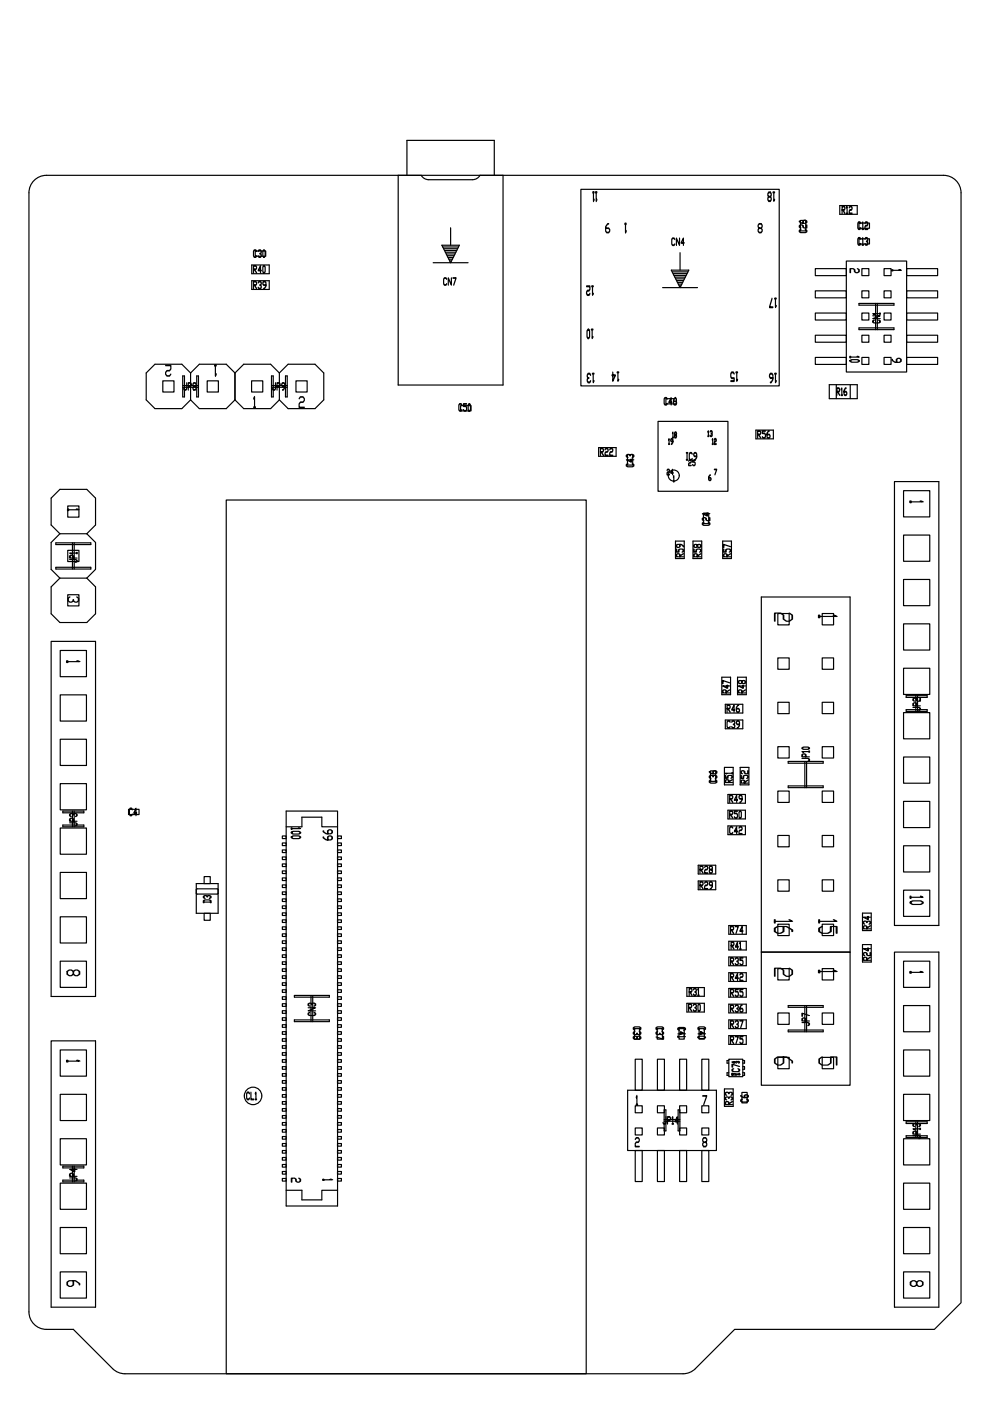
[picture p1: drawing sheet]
<svg xmlns="http://www.w3.org/2000/svg" width="210mm" height="297mm" viewBox="0 0 210 297" stroke-linecap="round" stroke-linejoin="round" font-family="sans-serif">
<path d="M7.2 38.3a3.7 3.7 0 0 1 2.6-1.1h79.5a1.85 1.85 0 0 0 1.6 .9h9.3a1.85 1.85 0 0 0 1.6-.9h98.3a3.7 3.7 0 0 1 3.7 3.7v235.3l-5.7 5.7h-42.3l-8.7 8.6-1.3 .6-1 .2-118.8-.1-1.4-.4-.7-.6-8.4-8.3h-5.7a3.7 3.7 0 0 1-3.7-3.8v-237.2a3.7 3.7 0 0 1 1.1-2.6z" fill="none" stroke="#000" stroke-width=".25"/>
<g fill="none" stroke="#000" stroke-width=".25">
<path d="M84.4 37.2h22.3v44.4h-22.3zM86.3 37.2v-7.4h18.5v7.4M53.4 59.5h3.7v1.9h-3.7zM53.4 56.2h3.7v1.8h-3.7zM54.1 53.2h2.2v1.1h-2.2zM91.8 55.7h7.4M93.7 52h3.7l-1.9 3.7zM93.9 52.4h3.3M94.1 52.7h2.9M94.2 53.1h2.6M94.4 53.5h2.3M94.6 53.8h1.9"/>
<path d="M94.8 54.2h1.5M95 54.6h1.1M95.2 55h.7M95.4 55.3h.3M95.5 48.3v3.7M123.2 40.1h42v41.7h-42zM142.3 57.3h3.7l-1.8 3.7zM142.5 57.6h3.4M142.7 58h3M142.9 58.4h2.6M143.1 58.8h2.2M143.3 59.1h1.8"/>
<path d="M143.4 59.5h1.5M143.6 59.9h1.1M144.2 53.6v3.7M169.7 46.7h1.1v2.3h-1.1zM172.9 57h6.5v1.4h-6.5zM178.1 43.6h3.7v1.8h-3.7zM179.4 55.3h12.8v23.6h-12.8zM182.1 50.6h2.2v1.1h-2.2zM182.1 47.3h2.2v1.1h-2.2zM182.7 57h1.5v1.4h-1.5zM187.4 57h1.5v1.4h-1.5zM192.2 57h6.6v1.4h-6.6z"/>
<path d="M38.7 79.7h.4v4.5h-.4zM40.4 79.1l-1.8-1.9h-5.7l-1.9 1.9v5.7l1.9 1.8h5.7l1.8-1.8M40.4 79.1l1.9-1.9h5.7l1.8 1.9M40.4 79.1v5.7M41.7 79.7h.4v4.5h-.4zM49.8 79.1l1.9-1.9h5.7l1.8 1.9M49.8 79.1v5.7M57.6 79.7h.3v4.5h-.3zM59.2 79.1l1.9-1.9h5.7l1.8 1.9v5.7l-1.8 1.8h-5.7l-1.9-1.8M59.2 79.1v5.7M60.5 79.7h.4v4.5h-.4zM140.5 61h7.4"/>
<path d="M143.8 60.2h.8M144 60.6h.4M172.9 66.4h6.5v1.5h-6.5zM172.9 71.1h6.5v1.5h-6.5zM172.9 75.8h6.5v1.5h-6.5zM172.9 61.7h6.5v1.4h-6.5zM182.1 64.3h7.4v.4h-7.4zM182.1 69.5h7.4v.4h-7.4zM182.7 61.7h1.5v1.4h-1.5zM182.7 66.4h1.5v1.5h-1.5zM182.7 71.1h1.5v1.5h-1.5zM182.7 75.8h1.5v1.5h-1.5z"/>
<path d="M185.6 64.3v5.6M186 64.3v5.6M187.4 61.7h1.5v1.4h-1.5zM187.4 66.4h1.5v1.5h-1.5zM187.4 71.1h1.5v1.5h-1.5zM187.4 75.8h1.5v1.5h-1.5zM192.2 66.4h6.6v1.5h-6.6zM192.2 71.1h6.6v1.5h-6.6zM192.2 75.8h6.6v1.5h-6.6zM192.2 61.7h6.6v1.4h-6.6zM34.5 80.7h2.4v2.4h-2.4zM38.7 82.1h3.4"/>
<path d="M38.7 81.7h3.4M40.4 84.8l1.9 1.8h5.7l1.8-1.8M43.9 80.7h2.4v2.4h-2.4zM49.8 84.8l1.9 1.8h5.7l1.8-1.8M53.3 80.7h2.4v2.4h-2.4zM57.6 82.1h3.3M57.6 81.7h3.3M62.8 80.7h2.3v2.4h-2.3zM97.7 86h2.2v1.1h-2.2zM126.9 94.9h3.7v1.9h-3.7zM133 96.4h1.1v2.2h-1.1zM139.5 89.3h14.8v14.9h-14.8z"/>
<path d="M141.2 84.5h2.2v1.1h-2.2zM160.3 91.2h3.7v1.8h-3.7zM175.8 81.6h6v2.9h-6zM177.3 81.6v2.9M180.3 81.6v2.9M11.8 115.1h7.5v.4h-7.5zM12.7 113.2l-1.9-1.9v-5.7l1.9-1.8h5.7l1.9 1.8v5.7l-1.9 1.9M12.7 113.2l-1.9 1.8v5.7l1.9 1.9M12.7 113.2h5.7M14.4 107.3h2.3v2.3h-2.3zM14.4 116.7h2.3v2.4h-2.3zM15.4 115.1v5.5"/>
<path d="M15.7 115.1v5.5M18.4 113.2l1.9 1.8v5.7l-1.9 1.9M48 106h76.3v185.3h-76.3zM143.2 114.7h1.9v3.7h-1.9zM146.9 114.7h1.9v3.7h-1.9zM149.2 108.8h1.1v2.2h-1.1zM153.2 114.7h1.9v3.7h-1.9zM189.6 102.1h9.5v94.1h-9.5zM191.6 104h5.5v5.6h-5.5zM191.6 113.4h5.5v5.6h-5.5zM10.8 136h9.5v75.3h-9.5zM11.8 120.3h7.5v.3h-7.5z"/>
<path d="M12.7 122.6l-1.9 1.8v5.7l1.9 1.9h5.7l1.9-1.9v-5.7l-1.9-1.8M12.7 122.6h5.7M12.8 137.9h5.5v5.6h-5.5zM14.4 126.1h2.3v2.4h-2.3zM161.4 126.6h18.8v75.3h-18.8zM164.9 130.1h2.4v2.4h-2.4zM164.9 139.5h2.4v2.4h-2.4zM174.3 130.1h2.4v2.4h-2.4zM174.3 139.5h2.4v2.4h-2.4zM191.6 122.9h5.5v5.5h-5.5zM191.6 132.3h5.5v5.5h-5.5zM12.8 147.3h5.5v5.6h-5.5z"/>
<path d="M12.8 156.7h5.5v5.6h-5.5zM153 143.6h1.9v3.7h-1.9zM153.8 152.7h3.7v1.8h-3.7zM153.8 149.3h3.7v1.9h-3.7zM156.4 143.6h1.8v3.7h-1.8zM164.9 148.9h2.4v2.4h-2.4zM164.9 158.3h2.4v2.4h-2.4zM174.3 148.9h2.4v2.4h-2.4zM174.3 158.3h2.4v2.4h-2.4zM191.6 141.7h5.5v5.5h-5.5zM191.6 151.1h5.5v5.5h-5.5zM192.1 147.5h4.5v.4h-4.5z"/>
<path d="M192.1 150.5h4.5v.3h-4.5zM194.2 147.5v3.3M194.5 147.5v3.3M12.8 166.1h5.5v5.6h-5.5zM12.8 175.6h5.5v5.5h-5.5zM13.3 174.9h4.5v.4h-4.5zM13.3 172h4.5v.3h-4.5zM15.4 172v3.3M15.7 172v3.3M27.3 171.6h2.2v1.1h-2.2zM59.9 178.7h.8v.6h-.8zM59.9 177.2h.8v.6h-.8z"/>
<path d="M60.7 175.3h3.3v-2h4.2v2h3.4M60.7 172h10.9v83.7h-10.9zM71.6 178.7h.8v.6h-.8zM71.6 177.2h.8v.6h-.8zM150.6 163.4h1.1v2.3h-1.1zM153.6 162.7h1.9v3.7h-1.9zM154.3 175.1h3.7v1.9h-3.7zM154.3 168.4h3.7v1.9h-3.7zM154.3 171.8h3.7v1.8h-3.7zM156.9 162.7h1.9v3.7h-1.9zM164.9 167.7h2.4v2.4h-2.4zM164.9 177.1h2.4v2.4h-2.4z"/>
<path d="M167.1 161.4h7.4v.4h-7.4zM167.1 166.6h7.4v.4h-7.4zM170.6 161.4v5.6M171 161.4v5.6M174.3 167.7h2.4v2.4h-2.4zM174.3 177.1h2.4v2.4h-2.4zM191.6 160.5h5.5v5.6h-5.5zM191.6 169.9h5.5v5.6h-5.5zM191.6 179.3h5.5v5.6h-5.5zM12.8 185h5.5v5.5h-5.5zM12.8 194.4h5.5v5.5h-5.5zM41.6 189.4l.2 .2h4.3l.1-.2"/>
<path d="M41.6 187.3h4.6v6.3h-4.6zM41.6 188.6l.2-.2 4.3 .1 .1 .1M43.3 193.6h1.3v1.5h-1.3zM43.3 185.9h1.3v1.4h-1.3zM59.9 199.5h.8v.5h-.8zM59.9 198h.8v.5h-.8zM59.9 196.5h.8v.6h-.8zM59.9 195h.8v.6h-.8zM59.9 193.5h.8v.6h-.8zM59.9 192.1h.8v.5h-.8zM59.9 190.6h.8v.5h-.8zM59.9 189.1h.8v.6h-.8z"/>
<path d="M59.9 187.6h.8v.6h-.8zM59.9 186.1h.8v.6h-.8zM59.9 184.7h.8v.5h-.8zM59.9 183.2h.8v.5h-.8zM59.9 181.7h.8v.5h-.8zM59.9 180.2h.8v.6h-.8zM71.6 199.5h.8v.5h-.8zM71.6 198h.8v.5h-.8zM71.6 196.5h.8v.6h-.8zM71.6 195h.8v.6h-.8zM71.6 193.5h.8v.6h-.8zM71.6 192.1h.8v.5h-.8z"/>
<path d="M71.6 190.6h.8v.5h-.8zM71.6 189.1h.8v.6h-.8zM71.6 187.6h.8v.6h-.8zM71.6 186.1h.8v.6h-.8zM71.6 184.7h.8v.5h-.8zM71.6 183.2h.8v.5h-.8zM71.6 181.7h.8v.5h-.8zM71.6 180.2h.8v.6h-.8zM148 183.4h3.7v1.9h-3.7zM148 186.8h3.7v1.8h-3.7zM154.5 196.2h3.7v1.9h-3.7zM154.5 199.6h3.7v1.8h-3.7z"/>
<path d="M164.9 196h2.4v2.4h-2.4zM164.9 186.5h2.4v2.5h-2.4zM174.3 196h2.4v2.4h-2.4zM174.3 186.5h2.4v2.5h-2.4zM182.9 193.6h1.8v3.7h-1.8zM191.6 188.7h5.5v5.6h-5.5zM12.8 203.8h5.5v5.5h-5.5zM59.9 218.7h.8v.6h-.8zM59.9 217.3h.8v.5h-.8zM59.9 215.8h.8v.5h-.8zM59.9 214.3h.8v.5h-.8zM59.9 212.8h.8v.6h-.8z"/>
<path d="M59.9 211.3h.8v.6h-.8zM59.9 209.8h.8v.6h-.8zM59.9 208.4h.8v.5h-.8zM59.9 206.9h.8v.5h-.8zM59.9 205.4h.8v.6h-.8zM59.9 203.9h.8v.6h-.8zM59.9 202.4h.8v.6h-.8zM59.9 201h.8v.5h-.8zM62.4 216.2h7.4v.4h-7.4zM62.4 211.1h7.4v.3h-7.4zM65.9 211.1v5.5M66.3 211.1v5.5"/>
<path d="M71.6 218.7h.8v.6h-.8zM71.6 217.3h.8v.5h-.8zM71.6 215.8h.8v.5h-.8zM71.6 214.3h.8v.5h-.8zM71.6 212.8h.8v.6h-.8zM71.6 211.3h.8v.6h-.8zM71.6 209.8h.8v.6h-.8zM71.6 208.4h.8v.5h-.8zM71.6 206.9h.8v.5h-.8zM71.6 205.4h.8v.6h-.8zM71.6 203.9h.8v.6h-.8zM71.6 202.4h.8v.6h-.8z"/>
<path d="M71.6 201h.8v.5h-.8zM134.5 218.1h1.1v2.2h-1.1zM139.3 218.1h1.1v2.2h-1.1zM144 218.1h1.1v2.2h-1.1zM145.6 212.7h3.7v1.9h-3.7zM145.6 209.4h3.7v1.8h-3.7zM148.2 218.1h1.1v2.2h-1.1zM154.5 202.9h3.7v1.9h-3.7zM154.5 206.2h3.7v1.9h-3.7zM154.5 209.6h3.7v1.8h-3.7zM154.5 212.9h3.7v1.9h-3.7zM154.5 216.2h3.7v1.9h-3.7z"/>
<path d="M154.5 219.6h3.7v1.8h-3.7zM161.4 201.9h18.8v28.2h-18.8zM164.9 205.4h2.4v2.4h-2.4zM164.9 214.8h2.4v2.4h-2.4zM167.1 213.2h7.4v.4h-7.4zM167.1 218.4h7.4v.4h-7.4zM170.6 213.2v5.6M171 213.2v5.6M174.3 205.4h2.4v2.4h-2.4zM174.3 214.8h2.4v2.4h-2.4zM182.9 200.3h1.8v3.7h-1.8zM189.6 201.9h9.5v75.2h-9.5z"/>
<path d="M191.6 203.8h5.5v5.5h-5.5zM191.6 213.2h5.5v5.6h-5.5zM10.8 220.7h9.5v56.4h-9.5zM12.8 222.6h5.5v5.6h-5.5zM12.8 232h5.5v5.6h-5.5zM59.9 239.5h.8v.5h-.8zM59.9 238h.8v.6h-.8zM59.9 236.5h.8v.6h-.8zM59.9 235h.8v.6h-.8zM59.9 233.6h.8v.5h-.8zM59.9 232.1h.8v.5h-.8zM59.9 230.6h.8v.6h-.8z"/>
<path d="M59.9 229.1h.8v.6h-.8zM59.9 227.6h.8v.6h-.8zM59.9 226.1h.8v.6h-.8zM59.9 224.7h.8v.5h-.8zM59.9 223.2h.8v.5h-.8zM59.9 221.7h.8v.6h-.8zM59.9 220.2h.8v.6h-.8zM71.6 239.5h.8v.5h-.8zM71.6 238h.8v.6h-.8zM71.6 236.5h.8v.6h-.8zM71.6 235h.8v.6h-.8zM71.6 233.6h.8v.5h-.8z"/>
<path d="M71.6 232.1h.8v.5h-.8zM71.6 230.6h.8v.6h-.8zM71.6 229.1h.8v.6h-.8zM71.6 227.6h.8v.6h-.8zM71.6 226.1h.8v.6h-.8zM71.6 224.7h.8v.5h-.8zM71.6 223.2h.8v.5h-.8zM71.6 221.7h.8v.6h-.8zM71.6 220.2h.8v.6h-.8zM133.1 231.2h18.8v12.7h-18.8zM134.7 224.6h1.5v6.6h-1.5zM134.7 234.4h1.5v1.5h-1.5z"/>
<path d="M134.7 239.2h1.5v1.4h-1.5zM139.4 224.6h1.5v6.6h-1.5zM139.4 234.4h1.5v1.5h-1.5zM139.4 239.2h1.5v1.4h-1.5zM140.8 235.3h.4v4.5h-.4zM140.8 237.4h3.4M140.8 237.7h3.4M143.8 235.3h.4v4.5h-.4zM144.1 224.6h1.5v6.6h-1.5zM144.1 234.4h1.5v1.5h-1.5zM144.1 239.2h1.5v1.4h-1.5zM148.8 224.6h1.5v6.6h-1.5z"/>
<path d="M148.8 234.4h1.5v1.5h-1.5zM148.8 239.2h1.5v1.4h-1.5zM153.6 230.9h1.9v3.7h-1.9zM154.5 224.6h3v3.7h-3zM154.5 227.4h-.3v.6h.3M154.5 224.9h-.3v.5h.3M157.3 231.6h1.1v2.2h-1.1zM157.5 224.9h.4v.5h-.4M157.5 226.1h.4v.6h-.4M157.5 227.4h.4v.6h-.4M164.9 224.2h2.4v2.4h-2.4zM174.3 224.2h2.4v2.4h-2.4z"/>
<path d="M191.6 222.6h5.5v5.6h-5.5zM191.6 232h5.5v5.6h-5.5zM192.1 237.8h4.5v.4h-4.5zM194.2 237.8v3.4M194.5 237.8v3.4M12.8 241.4h5.5v5.6h-5.5zM12.8 250.8h5.5v5.6h-5.5zM13.3 247.2h4.5v.4h-4.5zM13.3 250.2h4.5v.4h-4.5zM15.4 247.2v3.4M15.7 247.2v3.4M59.9 249.9h.8v.5h-.8z"/>
<path d="M59.9 248.4h.8v.5h-.8zM59.9 246.9h.8v.6h-.8zM59.9 245.4h.8v.6h-.8zM59.9 243.9h.8v.6h-.8zM59.9 242.5h.8v.5h-.8zM59.9 241h.8v.5h-.8zM60.7 252.4h3.3v2h4.2v-2h3.4M71.6 249.9h.8v.5h-.8zM71.6 248.4h.8v.5h-.8zM71.6 246.9h.8v.6h-.8zM71.6 245.4h.8v.6h-.8zM71.6 243.9h.8v.6h-.8z"/>
<path d="M71.6 242.5h.8v.5h-.8zM71.6 241h.8v.5h-.8zM134.7 243.9h1.5v6.6h-1.5zM139.4 243.9h1.5v6.6h-1.5zM144.1 243.9h1.5v6.6h-1.5zM148.8 243.9h1.5v6.6h-1.5zM191.6 241.4h5.5v5.6h-5.5zM191.6 250.8h5.5v5.6h-5.5zM192.1 240.8h4.5v.4h-4.5zM12.8 260.3h5.5v5.5h-5.5zM12.8 269.7h5.5v5.5h-5.5zM191.6 260.3h5.5v5.5h-5.5z"/>
<path d="M191.6 269.7h5.5v5.5h-5.5z"/>
<circle cx="142.9" cy="100.8" r="1.17"/>
<circle cx="53.7" cy="232.4" r="1.85"/>
</g>
<g font-size="5.6">
<text x="164.3" y="130" transform="rotate(90 164.3 130)">2</text>
<text x="173.7" y="130.4" transform="rotate(90 173.7 130.4)">1</text>
<text x="164.3" y="195" transform="rotate(90 164.3 195)">16</text>
<text x="173.7" y="195" transform="rotate(90 173.7 195)">15</text>
<text x="164.3" y="205.3" transform="rotate(90 164.3 205.3)">2</text>
<text x="173.7" y="205.7" transform="rotate(90 173.7 205.7)">1</text>
<text x="164.3" y="224.1" transform="rotate(90 164.3 224.1)">6</text>
<text x="173.7" y="224.1" transform="rotate(90 173.7 224.1)">5</text>
</g>
<g font-size="3.9">
<text x="193.1" y="106.2" transform="rotate(90 193.1 106.2)">1</text>
<text x="14.3" y="140.1" transform="rotate(90 14.3 140.1)">1</text>
<text x="193.1" y="190" transform="rotate(90 193.1 190)">10</text>
<text x="14.3" y="205.7" transform="rotate(90 14.3 205.7)">8</text>
<text x="193.1" y="206" transform="rotate(90 193.1 206)">1</text>
<text x="14.3" y="224.8" transform="rotate(90 14.3 224.8)">1</text>
<text x="14.3" y="271.5" transform="rotate(90 14.3 271.5)">6</text>
<text x="193.1" y="271.5" transform="rotate(90 193.1 271.5)">8</text>
</g>
<g font-size="3.3">
<text x="36.2" y="77.5" transform="rotate(-180 36.2 77.5)">2</text>
<text x="45.9" y="77.5" transform="rotate(-180 45.9 77.5)">1</text>
<text x="53.8" y="86.4">1</text>
<text x="63.4" y="86.4">2</text>
<text x="14.4" y="107.9" transform="rotate(90 14.4 107.9)">1</text>
<text x="14.4" y="126.6" transform="rotate(90 14.4 126.6)">3</text>
</g>
<g font-size="2.8">
<text x="126.6" y="40.8" transform="rotate(-180 126.6 40.8)">11</text>
<text x="164.2" y="40.8" transform="rotate(-180 164.2 40.8)">18</text>
<text x="129.3" y="47.5" transform="rotate(-180 129.3 47.5)">9</text>
<text x="132.8" y="47.5" transform="rotate(-180 132.8 47.5)">1</text>
<text x="161.6" y="47.5" transform="rotate(-180 161.6 47.5)">8</text>
<text x="180.3" y="57" transform="rotate(90 180.3 57)">2</text>
<text x="189.2" y="57.2" transform="rotate(90 189.2 57.2)">1</text>
<text x="125.8" y="60.7" transform="rotate(-180 125.8 60.7)">12</text>
<text x="164.6" y="63.3" transform="rotate(-180 164.6 63.3)">17</text>
<text x="125.7" y="69.9" transform="rotate(-180 125.7 69.9)">10</text>
<text x="180.3" y="75.5" transform="rotate(90 180.3 75.5)">10</text>
<text x="189.2" y="76" transform="rotate(90 189.2 76)">9</text>
<text x="126" y="79.2" transform="rotate(-180 126 79.2)">13</text>
<text x="131.2" y="78.9" transform="rotate(-180 131.2 78.9)">14</text>
<text x="156.4" y="78.9" transform="rotate(-180 156.4 78.9)">15</text>
<text x="164.6" y="79.2" transform="rotate(-180 164.6 79.2)">16</text>
<text x="61.8" y="175.5" transform="rotate(90 61.8 175.5)">100</text>
<text x="68.6" y="175.9" transform="rotate(90 68.6 175.9)">99</text>
<text x="134.9" y="234.2">1</text>
<text x="149" y="234.2">7</text>
<text x="134.7" y="243.1">2</text>
<text x="149" y="243.1">8</text>
<text x="61.8" y="249.8" transform="rotate(90 61.8 249.8)">2</text>
<text x="68.6" y="250" transform="rotate(90 68.6 250)">1</text>
</g>
<g font-size="2.2">
<text x="178.5" y="45.3">R12</text>
<text x="142.4" y="52">CN4</text>
<text x="171" y="49.3" transform="rotate(-90 171 49.3)">C26</text>
<text x="181.9" y="51.9">C13</text>
<text x="181.9" y="48.6">C12</text>
<text x="53.7" y="54.5">C30</text>
<text x="53.7" y="57.8">R40</text>
<text x="53.7" y="61.2">R39</text>
<text x="94.1" y="60.4">CN7</text>
<text x="186.6" y="68.5" transform="rotate(-90 186.6 68.5)">CN1</text>
<text x="38.9" y="82.7">JP8</text>
<text x="57.7" y="82.7">JP9</text>
<text x="177.4" y="83.8">R16</text>
<text x="97.3" y="87.1">C50</text>
<text x="140.8" y="85.8">C46</text>
<text x="160.6" y="92.9">R56</text>
<text x="127.3" y="96.6">R22</text>
<text x="134.3" y="99" transform="rotate(-90 134.3 99)">C43</text>
<text x="145.5" y="97.5">IC9</text>
<text x="150.4" y="111.4" transform="rotate(-90 150.4 111.4)">C24</text>
<text x="16.3" y="119.2" transform="rotate(-90 16.3 119.2)">JP1</text>
<text x="144.9" y="118.1" transform="rotate(-90 144.9 118.1)">R59</text>
<text x="148.6" y="118.1" transform="rotate(-90 148.6 118.1)">R58</text>
<text x="154.9" y="118.1" transform="rotate(-90 154.9 118.1)">R57</text>
<text x="154.7" y="146.9" transform="rotate(-90 154.7 146.9)">R47</text>
<text x="158" y="146.9" transform="rotate(-90 158 146.9)">R48</text>
<text x="154.2" y="154.3">C39</text>
<text x="154.2" y="151">R46</text>
<text x="195.1" y="150.6" transform="rotate(-90 195.1 150.6)">JP2</text>
<text x="171.6" y="161.4" transform="rotate(-90 171.6 161.4)">JP10</text>
<text x="151.9" y="166" transform="rotate(-90 151.9 166)">C36</text>
<text x="155.3" y="165.9" transform="rotate(-90 155.3 165.9)">R51</text>
<text x="158.6" y="166" transform="rotate(-90 158.6 166)">R52</text>
<text x="27.4" y="172.9">C4</text>
<text x="154.7" y="170.1">R49</text>
<text x="154.7" y="173.4">R50</text>
<text x="16.3" y="175.1" transform="rotate(-90 16.3 175.1)">JP3</text>
<text x="154.7" y="176.8">C42</text>
<text x="148.4" y="185.1">R28</text>
<text x="44.7" y="191.4" transform="rotate(-90 44.7 191.4)">D3</text>
<text x="148.4" y="188.4">R29</text>
<text x="154.9" y="197.9">R74</text>
<text x="184.5" y="196.9" transform="rotate(-90 184.5 196.9)">R34</text>
<text x="155" y="201.2">R41</text>
<text x="184.5" y="203.6" transform="rotate(-90 184.5 203.6)">R24</text>
<text x="154.9" y="204.6">R35</text>
<text x="154.9" y="207.9">R42</text>
<text x="66.9" y="215.3" transform="rotate(-90 66.9 215.3)">CN3</text>
<text x="146" y="214.4">R30</text>
<text x="146.1" y="211.1">R31</text>
<text x="154.9" y="214.6">R36</text>
<text x="154.9" y="211.2">R55</text>
<text x="134.3" y="217.7" transform="rotate(90 134.3 217.7)">C38</text>
<text x="139.1" y="217.7" transform="rotate(90 139.1 217.7)">C37</text>
<text x="143.8" y="217.8" transform="rotate(90 143.8 217.8)">C41</text>
<text x="148" y="217.7" transform="rotate(90 148 217.7)">C40</text>
<text x="154.9" y="217.9">R37</text>
<text x="154.9" y="221.2">R75</text>
<text x="171.6" y="217.5" transform="rotate(-90 171.6 217.5)">JP7</text>
<text x="156.7" y="227.8" transform="rotate(-90 156.7 227.8)">IC7</text>
<text x="52.3" y="233.1">CL1</text>
<text x="158.6" y="233.7" transform="rotate(-90 158.6 233.7)">C6</text>
<text x="140.6" y="238.3">JP14</text>
<text x="155.3" y="234.2" transform="rotate(-90 155.3 234.2)">R33</text>
<text x="195.1" y="241.4" transform="rotate(-90 195.1 241.4)">JP13</text>
<text x="16.3" y="250.4" transform="rotate(-90 16.3 250.4)">JP4</text>
</g>
<g font-size="1.7">
<text x="141.7" y="94.2">19</text>
<text x="142.6" y="92.8">18</text>
<text x="150.1" y="92.5">13</text>
<text x="151" y="94.2">12</text>
<text x="141.4" y="100.6">24</text>
<text x="146" y="98.7">25</text>
<text x="150.2" y="101.8">6</text>
<text x="151.4" y="100.6">7</text>
<text x="142.8" y="102">1</text>
</g>
<g font-size="1.1">
<text x="155.9" y="225.4" transform="rotate(-90 155.9 225.4)">4</text>
<text x="156.7" y="227.9" transform="rotate(-90 156.7 227.9)">1</text>
<text x="156.7" y="225.4" transform="rotate(-90 156.7 225.4)">3</text>
<text x="155.9" y="228" transform="rotate(-90 155.9 228)">5</text>
</g>
</svg>
